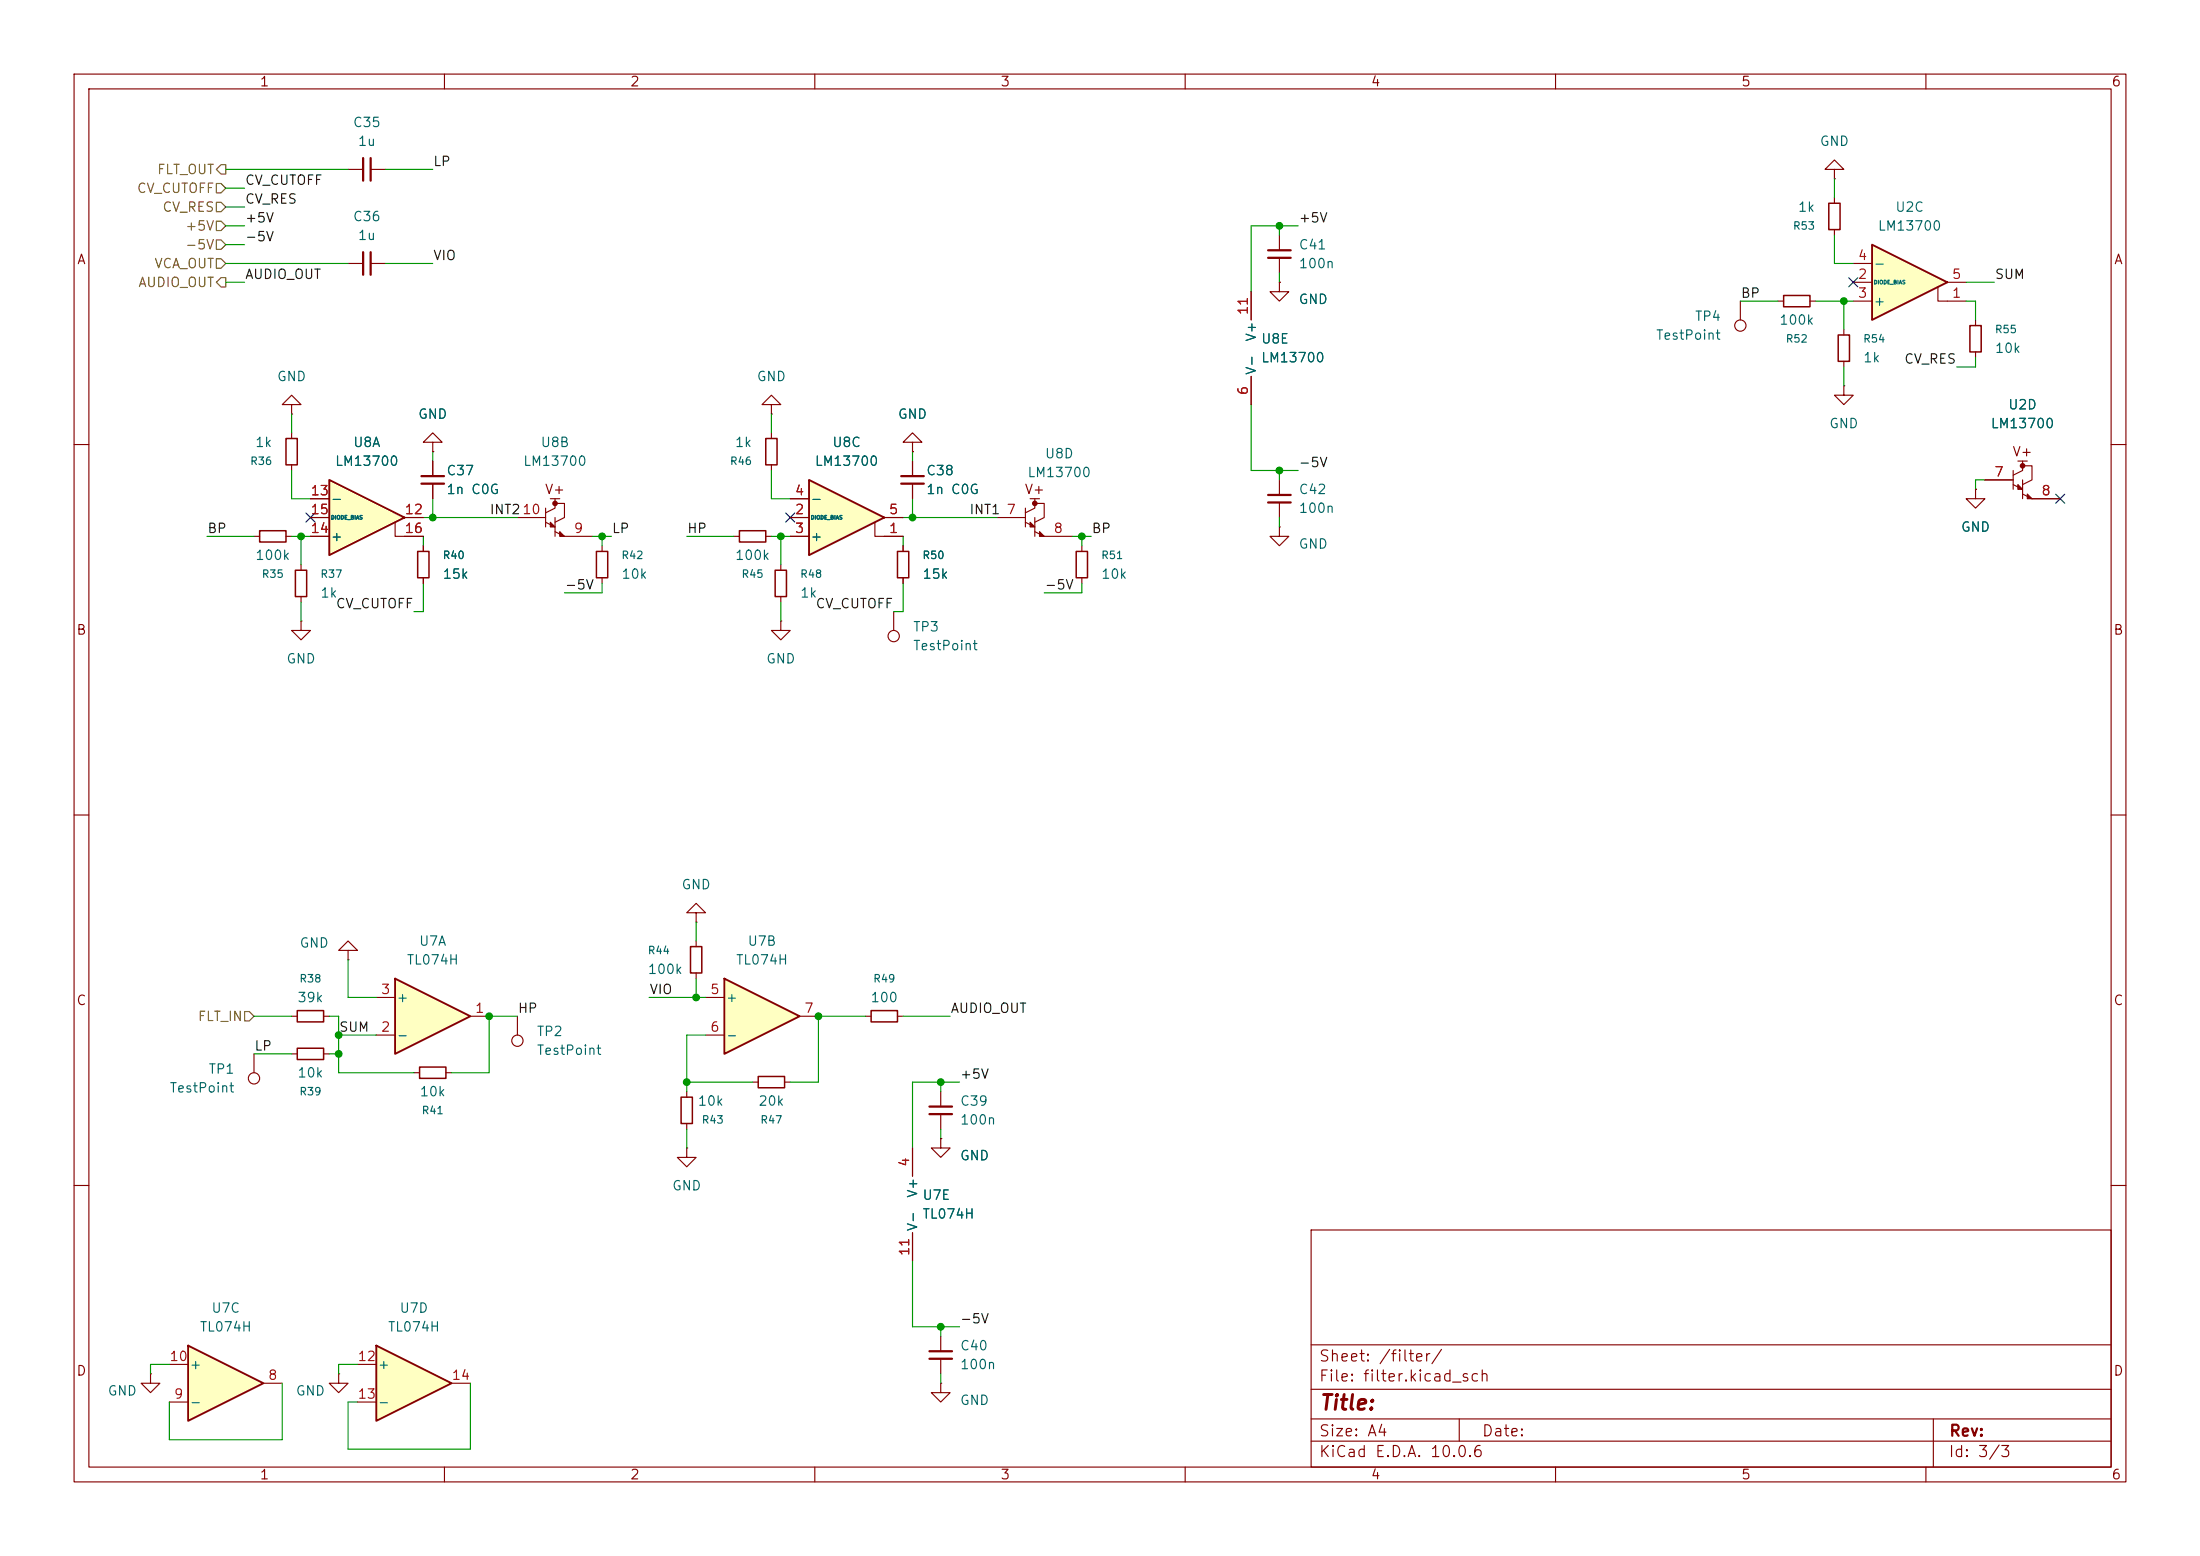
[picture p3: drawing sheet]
<svg xmlns="http://www.w3.org/2000/svg" width="297mm" height="210mm" viewBox="0 0 297 210" stroke-linecap="round" stroke-linejoin="round" font-family="sans-serif">
<g fill="none" stroke="#840000" stroke-width=".15">
<path d="M10 10h277v190h-277zM12 12h273v186h-273zM60 10v2M110 10v2M160 10v2M210 10v2M260 10v2M47 35.6h2M50 35.6h2.1M10 60h2M285 60h2M105.4 83.8v1.3h1.3l-1.3 1.3-1.3-1.3h1.3"/>
<path d="M105.4 83.8h.1M120.6 82.6v2.5M10 110h2M285 110h2M94 123.2h1.2l-1.2-1.3-1.3 1.3h1.3v1.3M94 124.5h.1M94 127v.8M94 131.3v.8M116.8 137.2h.8M121.2 137.2h.7M123.2 154.9v3.9M127 153.7v1.2h-1.3l1.3 1.3 1.3-1.3h-1.3"/>
<path d="M127 153.7h.1M127 147.3v2.1M127 150.4v2M10 160h2M123.2 166.4v3.8M177 166h108v32h-108zM285 160h2M60 198v2M110 198v2M160 198v2M177 194.5h108M177 191.5h108"/>
<path d="M177 187.5h108M177 181.5h108M197 191.5v3M210 198v2M260 198v2M261 191.5v6.5"/>
<circle cx="120.6" cy="85.9" r=".76"/>
</g>
<path d="M49 34v3.1M50 34v3.1M125.5 149.4h3M125.5 150.4h3" fill="none" stroke="#840000" stroke-width=".3"/>
<path d="M93.2 127.8h1.5v3.5h-1.5zM117.6 136.4h3.6v1.5h-3.6z" fill="none" stroke="#840000" stroke-width=".2"/>
<path d="M97.8 132.1l10.1 5.1-10.1 5z" fill="#ffffc2"/>
<path d="M97.8 132.1l10.1 5.1-10.1 5z" fill="none" stroke="#840000" stroke-width=".25"/>
<path d="M47 22.9h2M50 22.9h2.1M95.2 134.6h2.6M95.2 139.7h2.6M107.9 137.2h2.6M92.7 147.3v.8M92.7 151.6v.8M101.6 146.1h.8M105.9 146.1h.8M127 186.7v1.3h-1.3l1.3 1.2 1.3-1.2h-1.3M127 186.7h.1" fill="none" stroke="#840000" stroke-width=".15"/>
<path d="M91.9 148.1h1.6v3.5h-1.6zM102.4 145.3h3.5v1.5h-3.5z" fill="none" stroke="#840000" stroke-width=".2"/>
<path d="M49 21.3v3.1M50 21.3v3.1" fill="none" stroke="#840000" stroke-width=".3"/>
<path d="M25.4 181.6l10.2 5.1-10.2 5.1z" fill="#ffffc2"/>
<path d="M25.4 181.6l10.2 5.1-10.2 5.1z" fill="none" stroke="#840000" stroke-width=".25"/>
<g fill="none" stroke="#840000" stroke-width=".15">
<path d="M39.4 137.2h.7M43.7 137.2h.7M47 128.3h-1.3l1.3-1.3 1.3 1.3h-1.3v1.2M47 129.5h.1M69.8 137.2v2.5M20.3 185.4v1.3h-1.3l1.3 1.3 1.3-1.3h-1.3M20.3 185.4h.1M22.9 189.2h2.5M22.9 184.2h2.5M35.6 186.7h2.5"/>
<circle cx="69.8" cy="140.5" r=".76"/>
</g>
<path d="M40.1 136.4h3.6v1.5h-3.6z" fill="none" stroke="#840000" stroke-width=".2"/>
<path d="M53.3 132.1l10.2 5.1-10.2 5z" fill="#ffffc2"/>
<path d="M53.3 132.1l10.2 5.1-10.2 5z" fill="none" stroke="#840000" stroke-width=".25"/>
<path d="M50.8 139.7h2.5M50.8 134.6h2.5M63.5 137.2h2.5M55.9 144.8h.7M60.2 144.8h.8M45.7 185.4v1.3h-1.3l1.3 1.3 1.3-1.3h-1.3M45.7 185.4h.1" fill="none" stroke="#840000" stroke-width=".15"/>
<path d="M56.6 144h3.6v1.5h-3.6z" fill="none" stroke="#840000" stroke-width=".2"/>
<path d="M50.8 181.6l10.2 5.1-10.2 5.1z" fill="#ffffc2"/>
<path d="M50.8 181.6l10.2 5.1-10.2 5.1z" fill="none" stroke="#840000" stroke-width=".25"/>
<g fill="none" stroke="#840000" stroke-width=".15">
<path d="M39.4 54.6h1.2l-1.2-1.3-1.3 1.3h1.3v1.3M39.4 55.9h.1M39.4 58.4v.8M34.3 72.4h.8M38.6 72.4h.8M39.4 62.7v.8M40.6 76.2v.8M69.8 69.9h3.9M73.7 68.6v2.5M73.7 70.5l1.2 .6M74.3 67.3h1.3M74.9 67.3v1.3l-1.2 .6"/>
<path d="M74.9 67.9h1.3v2l-1.3 .6M74.9 71.8l1.3 .6h3.8M74.9 69.9v2.5M105.4 76.2v.8M40.6 83.8v1.3h1.3l-1.3 1.3-1.2-1.3h1.2M40.6 83.8h.1M40.6 80.5v.8M105.4 80.5v.8M34.3 142.2v2.6M48.3 184.2h2.5M48.3 189.2h2.5M61 186.7h2.5"/>
<circle cx="34.3" cy="145.5" r=".76"/>
</g>
<path d="M38.6 59.2h1.5v3.5h-1.5zM35.1 71.6h3.5v1.6h-3.5zM39.9 77h1.5v3.5h-1.5zM104.6 77h1.6v3.5h-1.6z" fill="none" stroke="#840000" stroke-width=".2"/>
<circle cx="74.9" cy="67.9" r=".25" fill="#840000" stroke="#840000" stroke-width=".25"/>
<g fill="#840000" stroke="#840000" stroke-width=".15">
<path d="M74.3 70.5l.6 .6h-.6z"/>
<path d="M75.6 71.8l.6 .6h-.6z"/>
</g>
<path d="M44.4 64.8l10.2 5.1-10.2 5z" fill="#ffffc2"/>
<g fill="none" stroke="#840000" stroke-width=".15">
<path d="M58.4 59.7h1.3l-1.3-1.3-1.3 1.3h1.3v1.3M41.9 69.9h2.5M41.9 67.3h2.5M41.9 72.4h2.5M53.3 70.5v1.9h3.8M54.6 69.9h2.5M57.1 73.7v.7M57.1 78v.7M58.4 61h.1M58.4 62.2v2.1M58.4 65.3v2M81.3 73.7v.7"/>
<path d="M81.3 78v.7M99.1 72.4h.7M103.4 72.4h.7M121.9 73.7v.7M121.9 78v.7M92.7 154.9v1.3h1.3l-1.3 1.3-1.3-1.3h1.3M92.7 154.9h.1"/>
</g>
<path d="M44.4 64.8l10.2 5.1-10.2 5z" fill="none" stroke="#840000" stroke-width=".25"/>
<path d="M56.4 74.4h1.5v3.6h-1.5zM80.5 74.4h1.5v3.6h-1.5zM99.8 71.6h3.6v1.6h-3.6zM121.2 74.4h1.5v3.6h-1.5z" fill="none" stroke="#840000" stroke-width=".2"/>
<path d="M56.9 64.3h3M56.9 65.3h3" fill="none" stroke="#840000" stroke-width=".3"/>
<path d="M109.2 64.8l10.2 5.1-10.2 5z" fill="#ffffc2"/>
<g fill="none" stroke="#840000" stroke-width=".15">
<path d="M168.9 39.4v3.8M172.7 38.1v1.3h-1.3l1.3 1.2 1.3-1.2h-1.3M172.7 38.1h.1M172.7 31.8v2M172.7 34.8v2M247.6 26.7v.7M247.6 31v.8M104.1 54.6h1.3l-1.3-1.3-1.2 1.3h1.2v1.3M104.1 55.9h.1M104.1 58.4v.8M123.2 59.7h1.3l-1.3-1.3-1.3 1.3h1.3v1.3M168.9 50.8v3.8"/>
<path d="M234.9 40.6v2.6M240 40.6h.8M244.3 40.6h.8M248.9 52.1v1.2h1.3l-1.3 1.3-1.3-1.3h1.3M248.9 52.1h.1M266.7 43.2v.7M266.7 47.5v.8M104.1 62.7v.8M106.7 72.4h2.5M106.7 69.9h2.5M106.7 67.3h2.5M118.1 70.5v1.9h3.8"/>
<path d="M119.4 69.9h2.5M123.2 61h.1M123.2 62.2v2.1M123.2 65.3v2M134.6 69.9h3.8M138.4 68.6v2.5M138.4 70.5l1.3 .6M139.1 67.3h1.2M139.7 67.3v1.3l-1.3 .6M139.7 67.9h1.3v2l-1.3 .6M139.7 71.8l1.3 .6h3.8M139.7 69.9v2.5"/>
<path d="M146 73.7v.7M146 78v.7M172.7 64.8v2M172.7 67.8v2.1M268 64.8h3.8M271.8 63.5v2.5M271.8 65.4l1.2 .6M272.4 62.2h1.3M273 62.2v1.3l-1.2 .6M273 62.9h1.3v1.9l-1.3 .6M273 66.7l1.3 .6h3.8M273 64.8v2.5"/>
<path d="M127 180.3v2.1M127 183.4v2"/>
<circle cx="234.9" cy="43.9" r=".76"/>
</g>
<path d="M109.2 64.8l10.2 5.1-10.2 5z" fill="none" stroke="#840000" stroke-width=".25"/>
<path d="M240.8 39.9h3.5v1.5h-3.5zM246.9 27.4h1.5v3.6h-1.5zM103.4 59.2h1.5v3.5h-1.5zM265.9 43.9h1.6v3.6h-1.6zM145.3 74.4h1.5v3.6h-1.5z" fill="none" stroke="#840000" stroke-width=".2"/>
<path d="M171.2 33.8h3M171.2 34.8h3M121.7 64.3h3M121.7 65.3h3M171.2 66.8h3M171.2 67.8h3M125.5 182.4h3M125.5 183.4h3" fill="none" stroke="#840000" stroke-width=".3"/>
<g fill="#840000" stroke="#840000" stroke-width=".25">
<circle cx="139.7" cy="67.9" r=".25"/>
<circle cx="273" cy="62.9" r=".25"/>
</g>
<g fill="#840000" stroke="#840000" stroke-width=".15">
<path d="M139.1 70.5l.6 .6h-.6z"/>
<path d="M140.3 71.8l.7 .6h-.7z"/>
<path d="M272.4 65.4l.6 .6h-.6z"/>
<path d="M273.7 66.7l.6 .6h-.6z"/>
</g>
<path d="M252.7 33l10.2 5.1-10.2 5.1z" fill="#ffffc2"/>
<g fill="none" stroke="#840000" stroke-width=".15">
<path d="M168.9 39.4v3.8M172.7 38.1h.1M247.6 22.9h1.3l-1.3-1.3-1.2 1.3h1.2v1.2M247.6 24.1h.1M250.2 38.1h2.5M250.2 35.6h2.5M261.6 38.7v1.9h3.8M262.9 38.1h2.5M168.9 50.8v3.8M248.9 44.5v.7M248.9 48.8v.7M250.2 40.6h2.5"/>
<path d="M41.9 67.3h2.5M41.9 72.4h2.5M41.9 69.9h2.5M54.6 72.4h2.5M54.6 69.9h2.5M57.1 73.7v.7M57.1 78v.7M58.4 61h.1M58.4 62.2v2.1M58.4 65.3v2M106.7 67.3h2.5M106.7 72.4h2.5"/>
<path d="M106.7 69.9h2.5M119.4 72.4h2.5M119.4 69.9h2.5M121.9 73.7v.7M121.9 78v.7M123.2 61h.1M123.2 62.2v2.1M123.2 65.3v2M172.7 71.1v1.3h-1.3l1.3 1.3 1.3-1.3h-1.3M172.7 71.1h.1M266.7 66v1.3h1.3l-1.3 1.3-1.3-1.3h1.3M266.7 66h.1"/>
<path d="M268 64.8h3.8M274.3 67.3h3.8M39.4 142.2h.7M43.7 142.2h.7M123.2 154.9v3.9M127 153.7h.1M123.2 166.4v3.8"/>
</g>
<path d="M252.7 33l10.2 5.1-10.2 5.1z" fill="none" stroke="#840000" stroke-width=".25"/>
<path d="M248.2 45.2h1.5v3.6h-1.5zM40.1 141.5h3.6v1.5h-3.6z" fill="none" stroke="#840000" stroke-width=".2"/>
<path d="M29.2 34.9h.6l.7 .7-.7 .6h-.6zM29.2 27.3h.6l.7 .6-.7 .7h-.6zM29.2 24.8h.6l.7 .6-.7 .6h-.6zM29.2 29.8h.6l.7 .7-.7 .6h-.6zM29.2 32.4h.6l.7 .6-.7 .7h-.6zM29.8 37.5h.7v1.2h-.7l-.6-.6zM29.8 22.2h.7v1.3h-.7l-.6-.6zM33 136.5h.7l.6 .7-.6 .6h-.7z" fill="none" stroke="#725600" stroke-width=".15"/>
<g fill="none" stroke="#009600" stroke-width=".15">
<path d="M30.5 30.5h2.5M30.5 33h2.5M30.5 38.1h2.5M30.5 22.9h16.5M30.5 25.4h2.5M30.5 35.6h16.5M30.5 27.9h2.5M52.1 22.9h6.3M52.1 35.6h6.3M172.7 30.5v1.3M172.7 36.8v1.3M175.3 30.5h-6.4v8.9"/>
<path d="M247.6 24.1v2.6M247.6 31.8v3.8h2.6M265.4 38.1h3.8M39.4 55.9v2.5M104.1 55.9v2.5M168.9 54.6v8.9h6.4M234.9 40.6h5.1M245.1 40.6h5.1M248.9 40.6v3.9M248.9 49.5v2.6M265.4 40.6h1.3v2.6M266.7 48.3v1.2h-2.5"/>
<path d="M27.9 72.4h6.4M39.4 63.5v3.8h2.5M39.4 72.4h2.5M40.6 72.4v3.8M57.1 69.9h12.7M57.1 78.7v3.9h-1.2M57.1 72.4v1.3M58.4 61v1.2M58.4 67.3v2.6M80 72.4h2.5M81.3 78.7v1.3h-5.1M81.3 72.4v1.3"/>
<path d="M92.7 72.4h6.4M104.1 63.5v3.8h2.6M104.1 72.4h2.6M105.4 72.4v3.8M121.9 72.4v1.3M121.9 78.7v3.9h-1.3M121.9 69.9h12.7M123.2 61v1.2M123.2 67.3v2.6M144.8 72.4h2.5M146 78.7v1.3h-5M146 72.4v1.3"/>
<path d="M172.7 63.5v1.3M172.7 69.9v1.2M268 64.8h-1.3v1.2M40.6 81.3v2.5M105.4 81.3v2.5M34.3 137.2h5.1M44.4 137.2h1.3v7.6h10.2M45.7 139.7h5.1M47 129.5v5.1h3.8M69.8 137.2h-3.8v7.6h-5M87.6 134.6h7.6M94 124.5v2.5"/>
<path d="M94 132.1v2.5M95.2 139.7h-2.5v7.6M116.8 137.2h-6.3v8.9h-3.8M121.9 137.2h6.4M34.3 142.2h5.1M44.4 142.2h1.3M92.7 146.1h8.9M92.7 152.4v2.5M127 146.1v1.2M127 152.4v1.3M129.5 146.1h-6.3v8.8M123.2 170.2v8.9h6.3"/>
<path d="M127 179.1v1.2M22.9 184.2h-2.6v1.2M38.1 186.7v7.6h-15.2v-5.1M48.3 184.2h-2.6v1.2M63.5 186.7v8.9h-16.5v-6.4h1.3M127 185.4v1.3"/>
</g>
<path d="M249.6 37.5l1.2 1.2M250.8 37.5l-1.2 1.2M41.3 69.2l1.2 1.3M42.5 69.2l-1.2 1.3M106.1 69.2l1.2 1.3M107.3 69.2l-1.2 1.3M277.5 66.7l1.2 1.2M278.7 66.7l-1.2 1.2" fill="none" stroke="#000084" stroke-width=".15"/>
<g fill="#009600" stroke="#009600" stroke-width=".14">
<circle cx="172.7" cy="30.5" r=".46"/>
<circle cx="248.9" cy="40.6" r=".46"/>
<circle cx="45.7" cy="142.2" r=".46"/>
<circle cx="45.7" cy="139.7" r=".46"/>
<circle cx="66" cy="137.2" r=".46"/>
<circle cx="94" cy="134.6" r=".46"/>
<circle cx="127" cy="146.1" r=".46"/>
<circle cx="127" cy="179.1" r=".46"/>
<circle cx="110.5" cy="137.2" r=".46"/>
<circle cx="92.7" cy="146.1" r=".46"/>
<circle cx="146" cy="72.4" r=".46"/>
<circle cx="123.2" cy="69.9" r=".46"/>
<circle cx="172.7" cy="63.5" r=".46"/>
<circle cx="105.4" cy="72.4" r=".46"/>
<circle cx="58.4" cy="69.9" r=".46"/>
<circle cx="81.3" cy="72.4" r=".46"/>
<circle cx="40.6" cy="72.4" r=".46"/>
</g>
<text font-size="2" fill="#840000" x="178" y="190.8">Title:</text>
<g font-size="1.5" fill="#840000">
<text x="178" y="184.1">Sheet: /filter/</text>
<text x="178" y="186.8">File: filter.kicad_sch</text>
<text x="178" y="197">KiCad E.D.A. 10.0.6</text>
<text x="178" y="194.2">Size: A4</text>
<text x="200" y="194.2">Date:</text>
<text x="263" y="197">Id: 3/3</text>
<text x="263" y="194.2">Rev:</text>
</g>
<g font-size="1.3" fill="#840000">
<text x="35" y="12">1</text>
<text x="85" y="12">2</text>
<text x="135" y="12">3</text>
<text x="185" y="12">4</text>
<text x="235" y="12">5</text>
<text x="285" y="12">6</text>
<text x="10.3" y="36">A</text>
<text x="285.3" y="36">A</text>
<text x="271.6" y="61.9">V+</text>
<text x="73.5" y="67">V+</text>
<text x="138.2" y="67">V+</text>
<text x="10.2" y="86">B</text>
<text x="285.2" y="86">B</text>
<text x="10.2" y="136">C</text>
<text x="285.2" y="136">C</text>
<text x="10.2" y="186">D</text>
<text x="285.2" y="186">D</text>
<text x="35" y="200">1</text>
<text x="85" y="200">2</text>
<text x="135" y="200">3</text>
<text x="185" y="200">4</text>
<text x="235" y="200">5</text>
<text x="285" y="200">6</text>
</g>
<g font-size="1.3" fill="#006464">
<text x="47.6" y="17.5">C35</text>
<text x="48.2" y="20">1u</text>
<text x="245.6" y="20">GND</text>
<text x="242.6" y="28.9">1k</text>
<text x="255.8" y="28.9">U2C</text>
<text x="47.6" y="30.2">C36</text>
<text x="48.2" y="32.7">1u</text>
<text x="175.2" y="34">C41</text>
<text x="253.4" y="31.4">LM13700</text>
<text x="175.2" y="41.3">GND</text>
<text x="175.2" y="36.5">100n</text>
<text x="252.8" y="41.6">+</text>
<text x="252.8" y="36.5">-</text>
<text x="169.9" y="46.2" transform="rotate(-90 169.9 46.2)">V+</text>
<text x="170.2" y="46.7">U8E</text>
<text x="223.5" y="46.2">TestPoint</text>
<text x="228.7" y="43.6">TP4</text>
<text x="240.1" y="44.1">100k</text>
<text x="269.2" y="48">10k</text>
<text x="37.3" y="51.8">GND</text>
<text x="102.1" y="51.8">GND</text>
<text x="169.9" y="50.7" transform="rotate(-90 169.9 50.7)">V-</text>
<text x="170.2" y="49.2">LM13700</text>
<text x="251.4" y="49.2">1k</text>
<text x="56.4" y="56.8">GND</text>
<text x="121.1" y="56.8">GND</text>
<text x="246.9" y="58.1">GND</text>
<text x="268.7" y="58.1">LM13700</text>
<text x="271" y="55.6">U2D</text>
<text x="34.4" y="60.7">1k</text>
<text x="45.1" y="63.2">LM13700</text>
<text x="47.6" y="60.7">U8A</text>
<text x="60.2" y="64.5">C37</text>
<text x="70.5" y="63.2">LM13700</text>
<text x="72.9" y="60.7">U8B</text>
<text x="99.1" y="60.7">1k</text>
<text x="109.9" y="63.2">LM13700</text>
<text x="112.3" y="60.7">U8C</text>
<text x="125" y="64.5">C38</text>
<text x="138.6" y="64.7">LM13700</text>
<text x="141" y="62.2">U8D</text>
<text x="44.6" y="68.3">-</text>
<text x="60.2" y="67">1n C0G</text>
<text x="109.3" y="68.3">-</text>
<text x="125" y="67">1n C0G</text>
<text x="175.2" y="67">C42</text>
<text x="175.2" y="69.5">100n</text>
<text x="34.4" y="75.9">100k</text>
<text x="44.6" y="73.4">+</text>
<text x="99.1" y="75.9">100k</text>
<text x="109.3" y="73.4">+</text>
<text x="175.2" y="74.4">GND</text>
<text x="264.6" y="72.1">GND</text>
<text x="43.2" y="81">1k</text>
<text x="59.7" y="78.4">15k</text>
<text x="83.8" y="78.4">10k</text>
<text x="107.9" y="81">1k</text>
<text x="124.4" y="78.4">15k</text>
<text x="148.6" y="78.4">10k</text>
<text x="38.6" y="89.9">GND</text>
<text x="103.3" y="89.9">GND</text>
<text x="123.2" y="85.5">TP3</text>
<text x="123.2" y="88.1">TestPoint</text>
<text x="91.9" y="120.3">GND</text>
<text x="40.4" y="128.2">GND</text>
<text x="54.8" y="130.5">TL074H</text>
<text x="56.5" y="128">U7A</text>
<text x="87.4" y="131.8">100k</text>
<text x="99.3" y="130.5">TL074H</text>
<text x="100.8" y="128">U7B</text>
<text x="40.1" y="135.6">39k</text>
<text x="53.4" y="135.6">+</text>
<text x="97.9" y="135.6">+</text>
<text x="117.4" y="135.6">100</text>
<text x="53.4" y="140.7">-</text>
<text x="72.4" y="140.2">TP2</text>
<text x="72.4" y="142.7">TestPoint</text>
<text x="97.9" y="140.7">-</text>
<text x="22.8" y="147.8">TestPoint</text>
<text x="28.1" y="145.2">TP1</text>
<text x="40.1" y="145.7">10k</text>
<text x="56.6" y="148.3">10k</text>
<text x="94.1" y="149.6">10k</text>
<text x="102.3" y="149.6">20k</text>
<text x="129.5" y="149.6">C39</text>
<text x="129.5" y="152.1">100n</text>
<text x="90.6" y="161">GND</text>
<text x="124.2" y="161.8" transform="rotate(-90 124.2 161.8)">V+</text>
<text x="129.5" y="156.9">GND</text>
<text x="124.2" y="166.3" transform="rotate(-90 124.2 166.3)">V-</text>
<text x="124.4" y="162.3">U7E</text>
<text x="124.4" y="164.8">TL074H</text>
<text x="28.4" y="177.5">U7C</text>
<text x="53.8" y="177.5">U7D</text>
<text x="25.5" y="185.1">+</text>
<text x="26.9" y="180">TL074H</text>
<text x="50.9" y="185.1">+</text>
<text x="52.3" y="180">TL074H</text>
<text x="129.5" y="182.6">C40</text>
<text x="129.5" y="185.1">100n</text>
<text x="14.4" y="188.7">GND</text>
<text x="25.5" y="190.2">-</text>
<text x="39.8" y="188.7">GND</text>
<text x="50.9" y="190.2">-</text>
<text x="129.5" y="189.9">GND</text>
</g>
<g font-size="1.3" fill="#725600">
<text x="21.1" y="23.8">FLT_OUT</text>
<text x="18.4" y="26.4">CV_CUTOFF</text>
<text x="21.8" y="28.9">CV_RES</text>
<text x="24.9" y="31.4">+5V</text>
<text x="24.9" y="34">-5V</text>
<text x="18.6" y="39.1">AUDIO_OUT</text>
<text x="20.7" y="36.5">VCA_OUT</text>
<text x="26.6" y="138.1">FLT_IN</text>
</g>
<g font-size="1.3" fill="#0f0f0f">
<text x="58.4" y="22.7">LP</text>
<text x="33" y="27.8">CV_RES</text>
<text x="33" y="25.3">CV_CUTOFF</text>
<text x="33" y="30.4">+5V</text>
<text x="33" y="32.9">-5V</text>
<text x="58.4" y="35.4">VIO</text>
<text x="175.2" y="30.4">+5V</text>
<text x="33" y="38">AUDIO_OUT</text>
<text x="234.9" y="40.5">BP</text>
<text x="269.2" y="38">SUM</text>
<text x="257" y="49.4">CV_RES</text>
<text x="175.2" y="63.4">-5V</text>
<text x="66" y="69.7">INT210</text>
<text x="130.8" y="69.7">INT1</text>
<text x="27.9" y="72.3">BP</text>
<text x="82.5" y="72.3">LP</text>
<text x="92.7" y="72.3">HP</text>
<text x="147.3" y="72.3">BP</text>
<text x="45.3" y="82.4">CV_CUTOFF</text>
<text x="76.2" y="79.9">-5V</text>
<text x="110" y="82.4">CV_CUTOFF</text>
<text x="140.9" y="79.9">-5V</text>
<text x="69.8" y="137">HP</text>
<text x="87.6" y="134.5">VIO</text>
<text x="128.2" y="137">AUDIO_OUT</text>
<text x="34.3" y="142.1">LP</text>
<text x="45.7" y="139.6">SUM</text>
<text x="129.5" y="145.9">+5V</text>
<text x="129.5" y="178.9">-5V</text>
</g>
<g font-size="1.3" fill="#a90000">
<text x="250.7" y="35.4">4</text>
<text x="250.7" y="38">2</text>
<text x="250.7" y="40.5">3</text>
<text x="263.4" y="40.5">1</text>
<text x="263.4" y="38">5</text>
<text x="168.8" y="42.6" transform="rotate(-90 168.8 42.6)">11</text>
<text x="168.8" y="53.4" transform="rotate(-90 168.8 53.4)">6</text>
<text x="269.1" y="64.6">7</text>
<text x="41.8" y="67.2">13</text>
<text x="41.8" y="69.7">15</text>
<text x="54.5" y="69.7">12</text>
<text x="107.2" y="69.7">2</text>
<text x="107.2" y="67.2">4</text>
<text x="119.9" y="69.7">5</text>
<text x="135.8" y="69.7">7</text>
<text x="275.5" y="67.2">8</text>
<text x="41.8" y="72.3">14</text>
<text x="54.5" y="72.3">16</text>
<text x="77.4" y="72.3">9</text>
<text x="107.2" y="72.3">3</text>
<text x="119.9" y="72.3">1</text>
<text x="142.1" y="72.3">8</text>
<text x="51.3" y="134.5">3</text>
<text x="64" y="137">1</text>
<text x="95.8" y="134.5">5</text>
<text x="108.5" y="137">7</text>
<text x="51.3" y="139.6">2</text>
<text x="95.8" y="139.6">6</text>
<text x="123.1" y="157.6" transform="rotate(-90 123.1 157.6)">4</text>
<text x="123.1" y="169.6" transform="rotate(-90 123.1 169.6)">11</text>
<text x="22.8" y="184">10</text>
<text x="48.2" y="184">12</text>
<text x="23.4" y="189.1">9</text>
<text x="36.1" y="186.6">8</text>
<text x="48.2" y="189.1">13</text>
<text x="60.9" y="186.6">14</text>
</g>
<g font-size="1" fill="#006464">
<text x="242" y="31.2">R53</text>
<text x="241" y="46.5">R52</text>
<text x="251.4" y="46.5">R54</text>
<text x="269.2" y="45.2">R55</text>
<text x="33.7" y="63">R36</text>
<text x="98.5" y="63">R46</text>
<text x="59.7" y="75.7">R40</text>
<text x="83.8" y="75.7">R42</text>
<text x="124.4" y="75.7">R50</text>
<text x="148.6" y="75.7">R51</text>
<text x="35.3" y="78.2">R35</text>
<text x="43.2" y="78.2">R37</text>
<text x="100" y="78.2">R45</text>
<text x="107.9" y="78.2">R48</text>
<text x="87.4" y="129">R44</text>
<text x="40.3" y="132.8">R38</text>
<text x="117.8" y="132.8">R49</text>
<text x="40.3" y="148.1">R39</text>
<text x="56.8" y="150.6">R41</text>
<text x="94.6" y="151.9">R43</text>
<text x="102.6" y="151.9">R47</text>
</g>
<g font-size=".5" fill="#006464">
<text x="252.9" y="38.5">DIODE_BIAS</text>
<text x="44.6" y="70.2">DIODE_BIAS</text>
<text x="109.4" y="70.2">DIODE_BIAS</text>
</g>
</svg>
